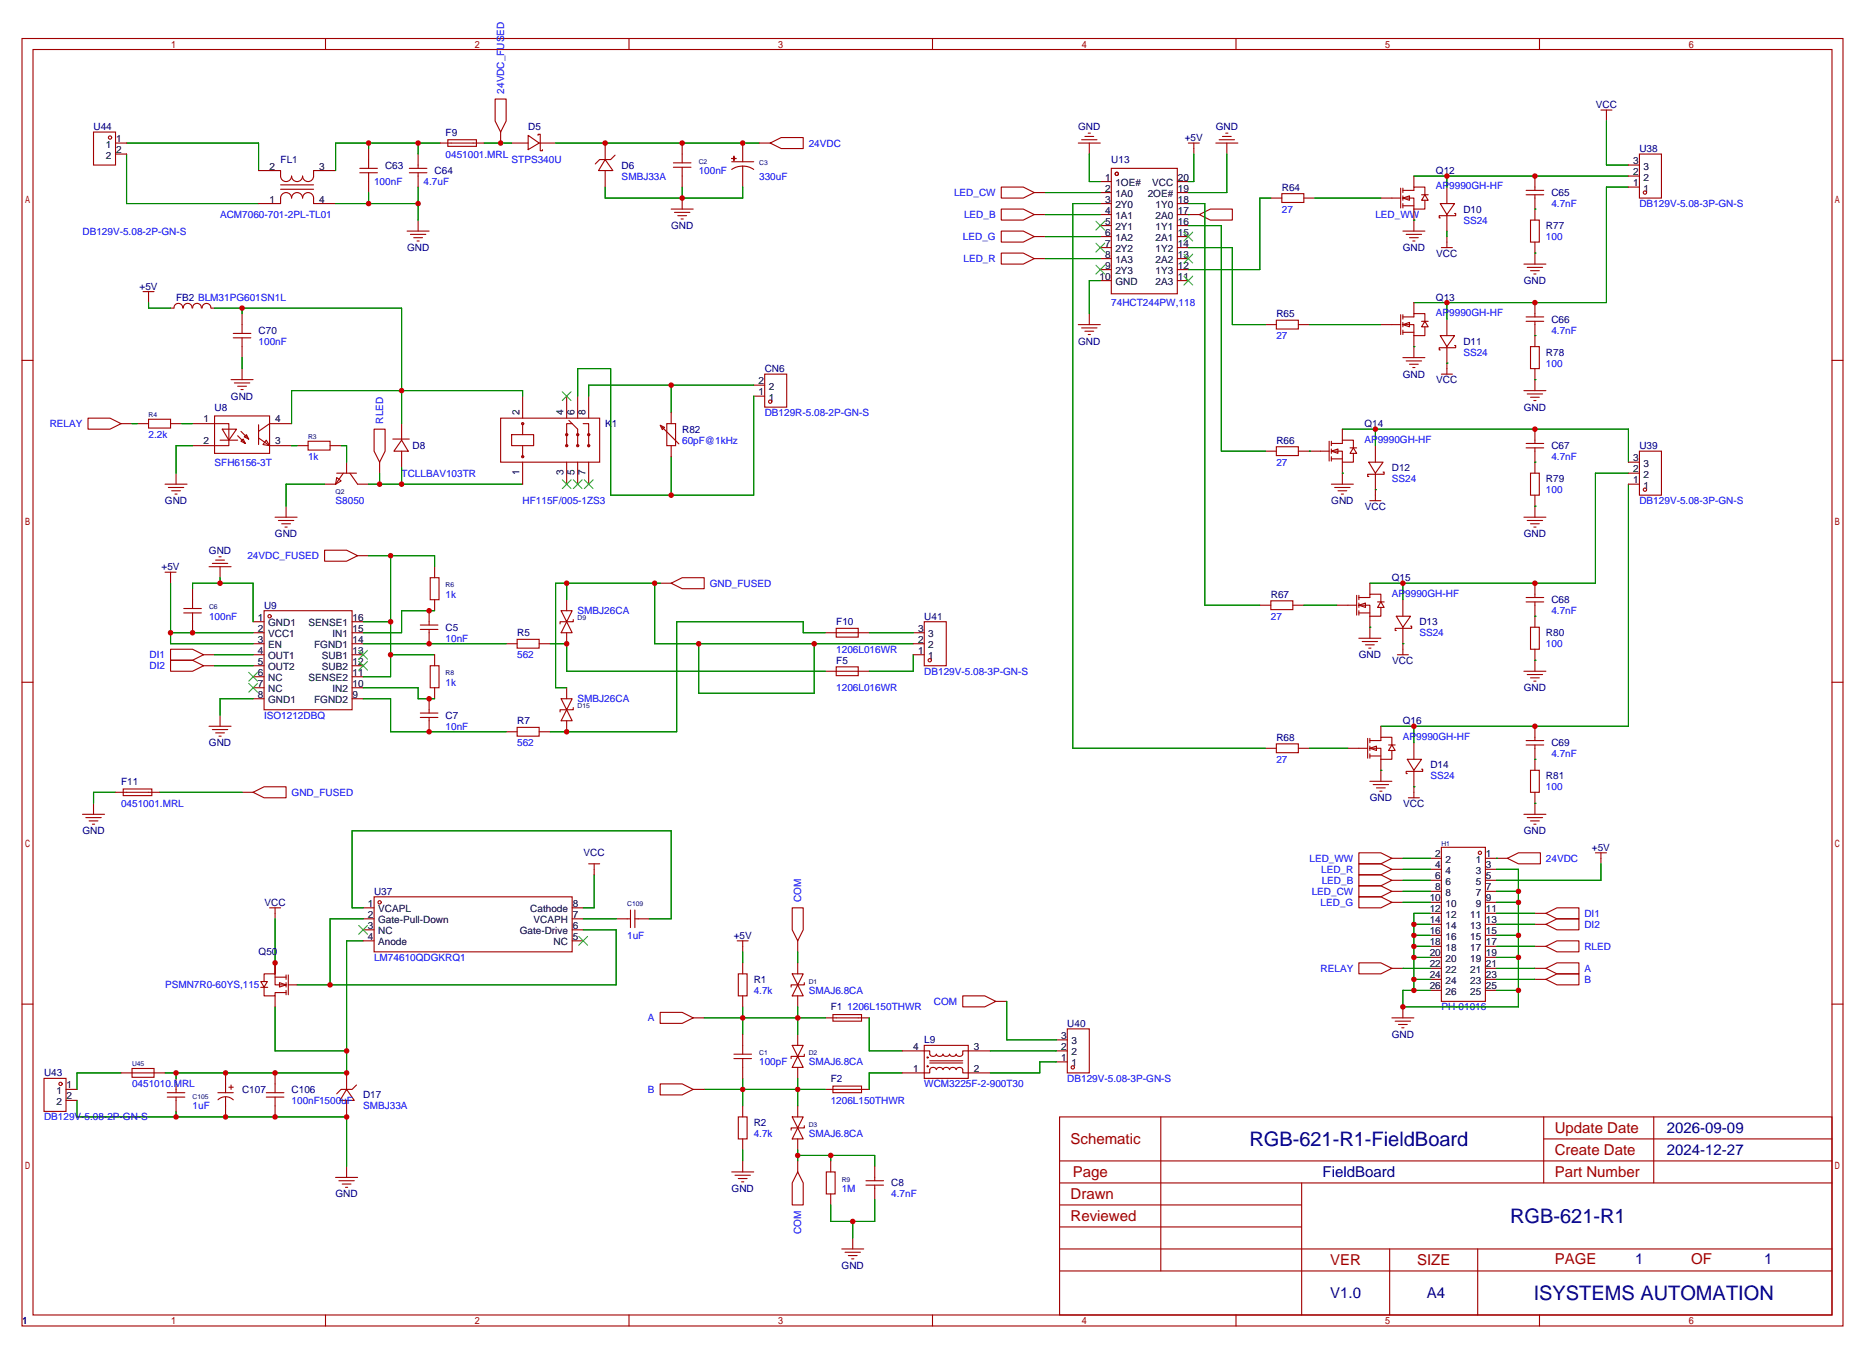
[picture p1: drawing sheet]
<svg xmlns="http://www.w3.org/2000/svg" width="431mm" height="311mm" viewBox="0 0 431 311" stroke-linecap="round" stroke-linejoin="round" font-family="sans-serif">
<g fill="none" stroke="#a10000" stroke-width=".25">
<path d="M5.1 8.9h420.3v297.2h-420.3zM7.6 11.4h415.3v292.1h-415.3zM75.1 8.9v2.5M145.2 8.9v2.5M215.3 8.9v2.5M285.3 8.9v2.5M355.4 8.9v2.5M21.6 30.5h5.1v7.6h-5.1zM26.7 33h2.5M26.7 35.6h2.5M59.7 39.4h5.1v1.2a1.27 1.27 0 0 0 1.2 1.3 1.27 1.27 0 0 0 1.3-1.3 1.27 1.27 0 0 0 1.3 1.3 1.27 1.27 0 0 0 1.2-1.3 1.27 1.27 0 0 0 1.3 1.3 1.27 1.27 0 0 0 1.3-1.3v-1.2h5.1M83.1 39.9h4"/>
<path d="M83.1 38.9h4M85.1 34.3v4.6M85.1 39.9v4.5M94.5 39.9h4.1M94.5 38.9h4.1M96.5 35.6v3.3M96.5 39.9v3.3M101.6 33h10.2M103.4 32.3h6.6v1.5h-6.6zM114.3 22.9h2.5v5l-1.2 2.6-1.3-2.6zM115.6 30.5v2.5M118.1 33h3.8"/>
<path d="M121.9 31.2l2.6 1.8-2.6 1.5zM124.2 31.2v-.2h.5v3.8h.5v-.3M124.5 33h3.8M139.7 36.8l1.8 2.6h-3.3zM139.7 33v3.8M139.7 39.4v3.8M142 35.8l-1 1h-2.6l-1 1M155.4 38.6h4.1M155.4 37.6h4.1M157.5 33v4.6M157.5 38.6v4.6M168.9 36.6h1z"/>
<path d="M168.9 37.3h5.1M169.4 36.1v1zM171.4 38.4l1.6 .2 1 .5M171.4 38.4l-1 .1-1.5 .6M171.4 33v4.3M171.4 38.4v4.8M175.3 33h2.5M177.8 33l2.5-1.2h5.1v2.5h-5.1zM248.9 33h5.1M249.7 32.3h3.5M250.4 31.5h2.1M251.2 30.7h.5"/>
<path d="M251.5 33v2.6M256.5 38.9h15.3v28.9h-15.3zM274.3 33h2.6M275.6 33v2.6M280.7 33h5.1M281.4 32.3h3.6M282.2 31.5h2M283 30.7h.5M283.2 33v2.6M369.6 25.4h2.5M370.8 25.4v2.5M375.9 38.1h2.6"/>
<path d="M378.5 35.6h5v10.1h-5zM59.7 47h5.1v-1.3a1.27 1.27 0 0 1 1.2-1.3 1.27 1.27 0 0 1 1.3 1.3 1.27 1.27 0 0 1 1.3-1.3 1.27 1.27 0 0 1 1.2 1.3 1.27 1.27 0 0 1 1.3-1.3 1.27 1.27 0 0 1 1.3 1.3v1.3h5.1M64.8 43.7h7.6M64.8 42.7h7.6M94 53.3h5.1M94.7 54.1h3.6M95.5 54.9h2M96.3 55.6h.5M96.5 50.8v2.5M154.9 48.3h5.1M155.7 49h3.6M156.5 49.8h2"/>
<path d="M157.2 50.5h.5M157.5 45.7v2.6M231.1 58.4h5.1l2.6 1.3-2.6 1.3h-5.1zM231.1 53.3h5.1l2.6 1.3-2.6 1.3h-5.1zM231.1 48.3h5.1l2.6 1.2-2.6 1.3h-5.1zM231.1 43.2h5.1l2.6 1.2-2.6 1.3h-5.1zM238.8 44.4h2.5M238.8 49.5h2.5M238.8 54.6h2.5M238.8 59.7h2.5M254 57.2h2.5M254 41.9h2.5"/>
<path d="M254 44.4h2.5M254 47h2.5M254 49.5h2.5M254 52.1h2.5M254 54.6h2.5M254 59.7h2.5M271.8 57.2h2.5M271.8 41.9h2.5M271.8 44.4h2.5M271.8 47h2.5M271.8 49.5h5.1M271.8 52.1h2.5"/>
<path d="M271.8 54.6h2.5M271.8 59.7h2.5M276.9 49.5l2.5-1.2h5.1v2.5h-5.1zM293.4 45.7h2.5M295.9 44.7h5.1v2h-5.1zM301 45.7h2.5M318.8 45.7h4.5M323.3 43.4v4.6M323.8 45.7l1.6-.5v1zM323.8 43.9h2.6v-.7h2.5v1.8M323.8 45.7h2.6v2.6M323.8 43.4v1"/>
<path d="M323.8 45.2v1M323.8 47v1M323.8 53.3h5.1M323.8 47.5h2.6M324.6 54.1h3.6M325.4 54.9h2M326.1 55.6h.5M326.4 40.6v2.6M326.4 48.3v5M328.2 45h1.5M328.9 45l.8 1.2h-1.5zM328.9 46.2v2.1h-2.5"/>
<path d="M332.5 47h3.3l-1.8 2.5zM332.7 57.2h2.6M334 43.2v3.8M334 49.5v3.8M334 54.6v2.6M335.8 49.3h.2v.5h-3.8v.5h.3M352.3 43.9h4.1M352.3 45h4.1M353.3 50.8h2v5.1h-2zM354.3 40.6v3.3M354.3 45v5.8M354.3 55.9v5.1"/>
<path d="M375.9 43.2h2.6M375.9 40.6h2.6M33 67.3h2.6M34.3 67.3v2.5M39.4 71.1h.7M40.2 71.1a1.01 1.01 0 0 1 1-1.1 1.01 1.01 0 0 1 1 1.1M42.3 71.1a1.01 1.01 0 0 1 1-1.1 1.01 1.01 0 0 1 1 1.1M44.5 71.1a1.01 1.01 0 0 1 1-1.1 1.01 1.01 0 0 1 1 1.1M46.7 71.1a1.01 1.01 0 0 1 1-1.1 1.01 1.01 0 0 1 1 1.1M48.8 71.1h.7M53.8 78h4.1M53.8 77h4.1"/>
<path d="M55.9 72.4v4.6M55.9 78v4.6M248.9 74.9h5.1M249.7 75.7h3.5M250.4 76.5h2.1M251.2 77.2h.5M251.5 72.4v2.5M254 62.2h2.5M254 64.8h2.5M271.8 62.2h2.5M271.8 64.8h2.5M292.1 74.9h2.5"/>
<path d="M294.6 73.9h5.1v2h-5.1zM299.7 74.9h2.6M318.8 74.9h4.5M323.3 72.6v4.6M323.8 74.9l1.6-.5v1zM323.8 73.2h2.6v-.8h2.5v1.8M323.8 74.9h2.6v2.6M323.8 72.6v1.1M323.8 74.4v1M323.8 76.2v1M323.8 76.7h2.6M326.4 69.8v2.6"/>
<path d="M326.4 77.5v5.1M328.2 74.2h1.5M328.9 74.2l.8 1.2h-1.5zM328.9 75.4v2.1h-2.5M332.5 77.5h3.3l-1.8 2.5zM334 73.7v3.8M335.8 79.8h.2v.5h-3.8v.5h.3M351.8 61h5.1M352.3 73.2h4.1M352.3 74.2h4.1M352.6 61.7h3.5M353.3 62.5h2"/>
<path d="M354.1 63.2h.5M354.3 69.8v3.4M354.3 74.2v5.8M5.1 83.2h2.5M20.3 96.5h5.1l2.5 1.3-2.5 1.3h-5.1zM27.9 97.8h2.6M31.7 97.8h2.6M34.3 96.8h5.1v2h-5.1zM39.4 97.8h2.5M44.4 97.8h8.4v5.1h-8.4M49.5 96h12.7v8.6h-12.7zM51.3 99.1h3.3l-1.8 2.5z"/>
<path d="M53.3 87.6h5.1M54.1 88.4h3.6M54.9 89.2h2M55.6 99.6l1.8 1.7M55.6 89.9h.5M55.9 85.1v2.5M59.7 98v4.6M67.3 97.8h-5.1l-2.5 1.8M86.4 99.1h2.5v5l-1.3 2.6-1.2-2.6zM92.7 97.8v3.8M115.6 96.5h22.8v10.2h-22.8zM120.6 91.4v5.1"/>
<path d="M120.6 97.8v2.5M130.8 91.4v5.1M131.3 97l2 2.1v3.8M132.1 97.8h-1.3v5.1M133.3 91.4v5.1M134.6 97.8h1.3v5.3M135.9 91.4v5.1M152.4 98.1l1 .6-.5 .5zM152.9 98.7l3.8 3.8M153.9 97.8h2.1v5.1h-2.1zM154.9 95.2v2.6M174 91.4h2.5"/>
<path d="M174 88.9h2.5M176.5 86.4h5.1v7.6h-5.1zM309.9 99.1v2.5M323.8 82.6h5.1M324.6 83.3h3.6M325.4 84.1h2M326.1 84.8h.5M332.7 86.4h2.6M334 80v6.4M351.8 90.2h5.1M352.6 90.9h3.5M353.3 80h2v5.1h-2z"/>
<path d="M353.3 91.7h2M354.1 92.5h.5M354.3 85.1v5.1M354.3 99.1v3.3M422.9 83.2h2.5M38.1 111.8h5.1M38.9 112.5h3.5M39.6 113.3h2.1M40.4 114h.5M40.6 109.2v2.6M50.8 101.6h4.1M54.9 100.6l1.7 1.8"/>
<path d="M55.6 101.9l.5-.6 .5 1.1zM56.4 100.8l.5-.5 .5 1zM59.7 101.1l2.5 1.8M61.5 101.6l.7 1.3-1.5-.3zM62.2 102.9h5.1M63.5 119.4h5.1M66 116.8v2.6M68.6 102.9h2.5M71.1 101.9h5.1v2h-5.1zM74.9 111.8h2.6M76.2 102.9h2.5M77.7 110.2l1 .8-1.2 .8z"/>
<path d="M77.7 109.2h4.6M79.2 109.2l-1.7 2.6M80 106.7v2.5M80.8 109.2l1.7 2.6h2.6M87.6 106.7v2.5M90.7 101.3h3.8M92.7 101.6l1.5 2.5h-3.3zM92.7 104.1v3.8M118.1 100.3h5.1v2.6h-5.1zM120.6 102.9v2.5M120.6 106.7v5.1M130.8 106.7v5.1"/>
<path d="M133.3 106.7v5.1M135.9 106.7v5.1M154.9 102.9v2.5M292.1 104.1h2.5M294.6 103.1h5.1v2.1h-5.1zM299.7 104.1h7.1M306.8 101.9v4.5M307.3 104.1l1.6-.5v1zM307.3 102.4h2.6v-.8h2.5v1.8M307.3 104.1h2.6v2.6M307.3 111.8h5.1M307.3 105.9h2.6"/>
<path d="M307.3 101.9v1M307.3 103.6v1M307.3 105.4v1M308.1 112.5h3.6M308.9 113.3h2M309.6 114h.5M309.9 106.7v5.1M311.7 103.4h1.5M312.4 103.4l.8 1.2h-1.5zM312.4 104.6v2.1h-2.5M316 106.7h3.3l-1.8 2.5zM316.2 115.6h2.6"/>
<path d="M317.5 102.9v3.8M317.5 109.2v6.4M319.3 109h.2v.5h-3.8v.5h.3M351.8 119.4h5.1M352.3 102.4h4.1M352.3 103.4h4.1M353.3 109.2h2v5.1h-2zM354.3 103.4v5.8M354.3 114.3v5.1M375.9 111.8h2.6M375.9 109.2h2.6M375.9 106.7h2.6"/>
<path d="M378.5 104.1h5v10.2h-5zM38.1 132.1h2.5M39.4 132.1v2.5M44.4 135.9v4.6M48.3 130.8h5M49 130h3.6M49.8 129.3h2M50.5 128.5h.6M50.8 130.8v2.5M64.3 120.1h3.5M65 120.9h2.1M65.8 121.7h.5"/>
<path d="M74.9 127h5.1l2.5 1.3-2.5 1.2h-5.1zM82.5 128.3h2.6M99.3 133.3h2v5.1h-2zM100.3 130.8v2.5M100.3 138.4v2.6M130.8 138.4v2.6M152.4 134.6h2.5M154.9 134.6l2.6-1.3h5.1v2.6h-5.1zM290.8 139.7h2.6M293.4 138.7h5v2h-5zM298.4 139.7h2.6M308.6 139.7h4.6"/>
<path d="M313.2 137.4v4.6M313.7 139.7l1.5-.5v1zM313.7 137.9h2.5v-.7h2.6v1.7M313.7 139.7h2.5v2.5M313.7 137.4v1M313.7 139.2v1M316.2 134.6v2.6M318 138.9h1.5M318.8 138.9l.7 1.3h-1.5zM323.8 138.4v3.8M352.3 137.9h4.1M352.3 138.9h4.1"/>
<path d="M352.6 120.1h3.5M353.3 120.9h2M354.1 121.7h.5M354.3 134.6v3.3M354.3 138.9v5.9M5.1 157.5h2.5M39.4 149.9h5l2.6 1.2-2.6 1.3h-5zM39.4 152.4h5l2.6 1.3-2.6 1.2h-5zM42.4 141.5h4.1M42.4 140.5h4.1M44.4 141.5v4.5M47 151.1h2.5"/>
<path d="M47 153.7h2.5M58.4 143.5h2.6M58.4 146h2.6M58.4 148.6h2.6M58.4 151.1h2.6M58.4 153.7h2.6M58.4 156.2h2.6M58.4 158.8h2.6M61 141h20.3v22.8h-20.3zM81.3 143.5h2.5M81.3 146h2.5M81.3 148.6h2.5"/>
<path d="M81.3 151.1h2.5M81.3 153.7h2.5M81.3 156.2h2.5M81.3 158.8h2.5M97 145.3h4.1M97 144.3h4.1M99.1 141v3.3M99.1 145.3v3.3M99.3 153.7h2v5.1h-2zM100.3 151.1v2.6M100.3 158.8v2.5M116.8 148.6h2.6"/>
<path d="M119.4 147.6h5.1v2h-5.1zM124.5 148.6h2.5M129.5 141h2.6l-1.3 2.5zM130.8 143.5l1.3 2.5h-2.6zM130.8 146v2.6M130.8 158.8v2.5M132.3 143v.5h-3v.5M190.5 146h10.2M190.5 154.9h10.2M193 153.9h5.1v2.1h-5.1zM193 145h5.1v2.1h-5.1zM210.8 146h2.6"/>
<path d="M210.8 148.6h2.6M210.8 151.1h2.6M213.4 143.5h5v10.2h-5zM313.7 141.5h2.5M313.7 147.3h5.1M313.7 141v1M314.5 148.1h3.5M315.2 148.8h2M316 149.6h.5M316.2 142.2v5.1M318.8 140.2v2h-2.6M322.3 142.2h3.3l-1.8 2.6z"/>
<path d="M322.6 151.1h2.5M323.8 144.8v6.3M325.6 144.5h.3v.5h-3.8v.5h.2M351.8 154.9h5.1M352.6 155.7h3.5M353.3 144.8h2v5.1h-2zM353.3 156.5h2M354.1 157.2h.5M354.3 149.9v5M422.9 157.5h2.5M48.3 167.6h5M49 168.4h3.6"/>
<path d="M49.8 169.2h2M50.5 169.9h.6M50.8 165.1v2.5M58.4 161.3h2.6M81.3 161.3h2.5M97 165.6h4.1M97 164.6h4.1M99.1 161.3v3.3M99.1 165.6v3.3M116.8 168.9h2.6M119.4 167.9h5.1v2h-5.1zM124.5 168.9h2.5"/>
<path d="M129.5 161.3h2.6l-1.3 2.5zM130.8 163.8l1.3 2.6h-2.6zM130.8 166.4v2.5M132.3 163.3v.5h-3v.5M292.1 172.7h2.5M294.6 171.7h5.1v2h-5.1zM299.7 172.7h2.6M311.1 172.7h4.6M315.7 170.4v4.6M316.2 172.7l1.6-.5v1zM316.2 170.9h2.6v-.7h2.5v1.8M316.2 172.7h2.6v2.6"/>
<path d="M316.2 170.4v1M316.2 172.2v1M316.2 174v1M316.2 174.5h2.6M318.8 167.6v2.6M318.8 175.3v5M320.5 172h1.6M321.3 172l.8 1.2h-1.6zM321.3 173.2v2.1h-2.5M324.9 175.3h3.3l-1.8 2.5zM326.4 171.4v3.9M326.4 177.8v6.3"/>
<path d="M328.2 177.5h.2v.6h-3.8v.5h.3M352.3 170.9h4.1M352.3 172h4.1M353.3 177.8h2v5.1h-2zM354.3 167.6v3.3M354.3 172v5.8M19 188h5.1M19.8 188.7h3.6M20.6 189.5h2M21.3 190.2h.5M21.6 185.4v2.6M26.7 182.9h10.1"/>
<path d="M28.4 182.1h6.7v1.5h-6.7zM55.9 182.9h2.5M58.4 182.9l2.6-1.3h5v2.5h-5zM135.9 199.4h2.5M137.2 199.4v2.5M313.7 199.4h5.1l2.5 1.3-2.5 1.2h-5.1zM313.7 196.8h5.1l2.5 1.3-2.5 1.3h-5.1zM316.2 180.3h5.1M317 181.1h3.5M317.8 181.9h2M318.5 182.6h.5M321.3 198.1h2.5"/>
<path d="M325.1 184.1h2.6M330.2 198.1h2.5M332.7 195.6h10.2v35.5h-10.2zM342.9 198.1h5.1M348 198.1l2.5-1.3h5.1v2.6h-5.1zM351.8 188h5.1M352.6 188.7h3.5M353.3 189.5h2M354.1 190.2h.5M354.3 182.9v5.1M368.3 196.8h2.5M369.6 196.8v2.6"/>
<path d="M62.2 209.5h2.6M63.5 209.5v2.6M83.8 217.2h2.6M83.8 209.5h2.6M83.8 212.1h2.6M83.8 214.6h2.6M86.4 207h45.7v12.7h-45.7zM132.1 217.2h2.5M132.1 209.5h2.5M132.1 212.1h2.5M132.1 214.6h2.5M142.2 212.1h3.3"/>
<path d="M145.5 210.1v4M146.6 212.1h3.3M146.6 210.1v4M170.2 217.2h2.5M171.4 217.2v2.5M182.9 209.5h2.5v5.1l-1.3 2.6-1.2-2.6zM184.1 217.2v2.5M313.7 207h5.1l2.5 1.3-2.5 1.2h-5.1zM313.7 201.9h5.1l2.5 1.3-2.5 1.3h-5.1zM313.7 204.5h5.1l2.5 1.2-2.5 1.3h-5.1zM321.3 200.7h2.5M321.3 208.3h2.5"/>
<path d="M321.3 203.2h2.5M321.3 205.7h2.5M330.2 218.4h2.5M330.2 210.8h2.5M330.2 213.4h2.5M330.2 200.7h2.5M330.2 208.3h2.5M330.2 203.2h2.5M330.2 205.7h2.5M330.2 215.9h2.5M342.9 218.4h2.5M342.9 210.8h2.5"/>
<path d="M342.9 213.4h2.5M342.9 200.7h2.5M342.9 208.3h2.5M342.9 203.2h2.5M342.9 205.7h2.5M342.9 215.9h2.5M354.3 218.4h2.6M354.3 210.8h2.6M354.3 213.4h2.6M356.9 218.4l2.5-1.2h5.1v2.5h-5.1zM356.9 210.8l2.5-1.3h5.1v2.6h-5.1zM356.9 213.4l2.5-1.3h5.1v2.5h-5.1z"/>
<path d="M5.1 231.8h2.5M60.2 227.9h1.6M60.2 226.6h1.5l-.7 1.2zM61 227.8v2.1h2.5v-.8h2.5M61 226.6v-1.8h2.5v2.5h2.5M63.5 222.2v2.6M63.5 229.9v2.5M63.5 225.6h2.5M64.5 226.8l1.5 .5-1.5 .5zM66 225v1.1M66 226.8v1M66 228.6v1"/>
<path d="M66.5 225v4.6M66.5 227.3h2.1M152.4 233.7h5.1l2.5 1.2-2.5 1.3h-5.1zM160 234.9h2.6M170.4 224.8h2.1v5.1h-2.1zM171.4 222.2v2.6M171.4 229.9v2.5M171.4 238.8v4.5M182.9 224.8h2.5l-1.3 2.5zM184.1 227.3l1.3 2.6h-2.5zM184.1 222.2v2.6M184.1 229.9v2.5"/>
<path d="M184.1 238.8v2.5M185.7 226.8v.5h-3.1v.5M190.5 234.9h10.2M192.3 234.2h6.6v1.5h-6.6zM222.2 229.9h5.1l2.6 1.2-2.6 1.3h-5.1zM229.9 231.1h2.5M246.4 237.5h5.1v10.1h-5.1zM313.7 222.2h5.1l2.5 1.3-2.5 1.3h-5.1zM321.3 234.9h5.1M321.3 223.5h2.5M322.1 235.7h3.5M322.8 236.5h2.1"/>
<path d="M323.6 237.2h.5M323.8 232.4v2.5M330.2 223.5h2.5M330.2 226.1h2.5M330.2 228.6h2.5M330.2 221h2.5M342.9 223.5h2.5M342.9 226.1h2.5M342.9 228.6h2.5M342.9 221h2.5M354.3 223.5h2.6M354.3 226.1h2.6"/>
<path d="M356.9 223.5l2.5-1.3h5.1v2.6h-5.1zM356.9 226.1l2.5-1.3h5.1v2.5h-5.1zM422.9 231.8h2.5M10.2 248.9h5v7.6h-5zM15.2 251.5h2.6M15.2 254h2.6M27.9 247.6h10.2M30.5 246.6h5.1v2.1h-5.1zM38.6 253.2h4.1M38.6 252.2h4.1M40.6 248.9v3.3M40.6 253.2v3.3"/>
<path d="M50.3 252.2h3.5M50.3 253.9a2.54 2.54 0 0 1 3.6 0M52.1 247.6v4.6M52.1 253.2v4.6M52.8 251h1M53.3 250.4v1.1M61.5 253.2h4M61.5 252.2h4M63.5 247.6v4.6M63.5 253.2v4.6M80 251.5l1.8 2.5h-3.3zM80 247.6v3.9"/>
<path d="M80 254v3.8M82.3 250.4l-1 1.1h-2.6l-1 1M152.4 250.2h5.1l2.5 1.3-2.5 1.2h-5.1zM160 251.5h2.6M169.4 244.3h4.1M169.4 243.3h4.1M170.4 257.8h2.1v5.1h-2.1zM171.4 244.3v4.6M171.4 255.3v2.5M182.9 241.3h2.5l-1.3 2.5zM182.9 257.8h2.5l-1.3 2.5zM184.1 243.8l1.3 2.6h-2.5z"/>
<path d="M184.1 246.4v2.5M184.1 255.3v2.5M185.7 243.3v.5h-3.1v.5M185.7 259.8v.5h-3.1v.6M190.5 251.5h10.2M192.3 250.7h6.6v1.5h-6.6zM208.3 242.6h6.3v.7a.82 .82 0 0 0 .8 .5 .82 .82 0 0 0 .8-.5 .82 .82 0 0 0 .7 .5 .82 .82 0 0 0 .8-.5 .82 .82 0 0 0 .7 .5 .82 .82 0 0 0 .8-.5 .82 .82 0 0 0 .8 .5 .82 .82 0 0 0 .7-.5 .82 .82 0 0 0 .8 .5 .82 .82 0 0 0 .7-.5v-.7h6.4M208.3 247.6h6.3v-.7a.82 .82 0 0 1 .8-.5 .82 .82 0 0 1 .8 .5 .82 .82 0 0 1 .7-.5 .82 .82 0 0 1 .8 .5 .82 .82 0 0 1 .7-.5 .82 .82 0 0 1 .8 .5 .82 .82 0 0 1 .8-.5 .82 .82 0 0 1 .7 .5 .82 .82 0 0 1 .8-.5 .82 .82 0 0 1 .7 .5v.7h6.4M213.4 241.3h10.1v7.6h-10.1zM214.6 244.9h7.6M214.6 245.4h7.6M243.8 245.1h2.6"/>
<path d="M243.8 242.6h2.6M243.8 240h2.6M244.6 257.8h178.3v45.7h-178.3zM268 257.8v35.6M356.4 257.8v15.2M381.8 257.8v15.2M77.5 271.8h5M78.2 272.5h3.6M79 273.3h2M79.8 274.1h.5M80 269.2v2.6M168.9 270.5h5.1"/>
<path d="M169.7 271.3h3.5M170.4 272h2.1M171.2 272.8h.5M171.4 262.9v2.5M171.4 268v2.5M184.1 260.3l1.3 2.6h-2.5zM184.1 270.5l1.3 2.5v5.1h-2.5v-5.1zM184.1 262.9v2.5M184.1 268v2.5M190.8 270.5h2v5.1h-2zM191.8 268v2.5M191.8 275.6v2.5"/>
<path d="M199.9 272.5h4.1M199.9 273.6h4.1M201.9 269.2v3.3M201.9 273.6v3.3M244.6 278.1h55.9M244.6 273h178.3M244.6 268h178.3M300.5 273v30.5M356.4 262.9h66.5M194.3 288.3h5.1M195.1 289.1h3.5M195.8 289.8h2.1"/>
<path d="M196.6 290.6h.5M196.8 285.8v2.5M244.6 293.4h178.3M244.6 288.3h178.3M244.6 283.2h55.9M320.8 288.3v15.2M341.1 288.3v15.2M75.1 303.5v2.6M145.2 303.5v2.6M215.3 303.5v2.6M285.3 303.5v2.6M355.4 303.5v2.6"/>
<circle cx="25.4" cy="31.8" r=".38"/>
<circle cx="257.8" cy="40.1" r=".38"/>
<circle cx="379.7" cy="44.5" r=".38"/>
<circle cx="120.6" cy="97.8" r=".25"/>
<circle cx="177.8" cy="92.7" r=".38"/>
<circle cx="120.6" cy="105.4" r=".25"/>
<circle cx="130.8" cy="100.3" r=".25"/>
<circle cx="130.8" cy="102.9" r=".25"/>
<circle cx="133.3" cy="100.3" r=".25"/>
<circle cx="133.3" cy="102.9" r=".25"/>
<circle cx="135.9" cy="100.3" r=".25"/>
<circle cx="135.9" cy="102.9" r=".25"/>
<circle cx="379.7" cy="113" r=".38"/>
<circle cx="62.2" cy="142.2" r=".38"/>
<circle cx="214.6" cy="152.4" r=".38"/>
<circle cx="341.6" cy="196.9" r=".38"/>
<circle cx="87.6" cy="208.3" r=".38"/>
<circle cx="14" cy="250.2" r=".38"/>
<circle cx="214.1" cy="244.1" r=".13"/>
<circle cx="214.1" cy="246.1" r=".13"/>
<circle cx="247.6" cy="246.4" r=".38"/>
</g>
<g fill="none" stroke="#008700" stroke-width=".25">
<path d="M29.2 33h30.5v6.4M29.2 35.6v11.4h30.5M85.1 33v1.3M96.5 33v2.6M101.6 33h-24.1v6.4M111.8 33h6.3M128.3 33h47M251.5 35.6v6.3h2.5M275.6 35.6v6.3h-1.3M283.2 35.6v8.8h-8.9M370.8 27.9v10.2h5.1M77.5 47h19"/>
<path d="M85.1 44.4v2.6M96.5 43.2v7.6M139.7 43.2v2.5h31.7v-2.5M157.5 43.2v2.5M241.3 44.4h12.7M241.3 49.5h12.7M241.3 54.6h12.7M241.3 59.7h12.7M254 47h-6.4v125.7h44.5M274.3 49.5h.1M274.3 47h3.8v92.7h12.7M274.3 57.2h10.2v17.7h7.6"/>
<path d="M274.3 52.1h7.6v52h10.2M293.4 45.7h-2.6v16.5h-16.5M303.5 45.7h15.3M326.4 50.8h.1M326.4 40.6h49.5M334 40.6v2.6M334 53.3v1.3M354.3 48.3h.1M354.3 58.4h.1M375.9 43.2h-5.1v26.6h-44.4M34.3 69.8v1.3h5.1M49.5 71.1h43.2v26.7"/>
<path d="M55.9 71.1v1.3M254 64.8h-2.5v7.6M302.3 74.9h16.5M334 69.8v3.9M354.3 77.5h.1M30.5 97.8h1.2M41.9 97.8h2.5M55.9 82.6v2.5M120.6 91.4v-1.2h-53.3v7.6M133.3 91.4v-6.3h7.7v29.2h33v-22.9M154.9 88.9v6.3M174 88.9h-38.1v2.5"/>
<path d="M309.9 99.1h66v7.6M317.5 99.1v3.8M326.4 80h.1M334 83.8h.1M354.3 87.6h.1M44.4 102.9h-3.8v6.3M67.3 102.9h1.3M74.9 111.8h-8.9v5M78.7 102.9h1.3v3.8M85.1 111.8h35.5M87.6 109.2v2.6M92.7 107.9v3.9"/>
<path d="M154.9 105.4v8.9M302.3 104.1h.1M309.9 109.2h.1M317.5 113h.1M354.3 106.7h.1M354.3 116.8h.1M375.9 109.2h-7.6v25.4h-52.1M375.9 111.8v55.8h-57.1M39.4 134.6v14h19M44.4 135.9v-1.3h14v8.9M50.8 133.3v1.3M85.1 128.3h15.2v2.5"/>
<path d="M90.2 128.3v27.9h-6.4M130.8 134.6v3.8M151.1 134.6v14h59.7M152.4 134.6h-24.1v24.2h2.5M301 139.7h7.6M323.8 134.6v3.8M39.4 146h19M49.5 151.1h8.9M49.5 153.7h8.9M83.8 148.6h33M83.8 143.5h6.4M83.8 158.8h12.7v2.5h3.8"/>
<path d="M90.2 151.1h10.1M100.3 141h-7.6v5h-8.9M127 148.6h3.8v6.3h59.7M161.3 148.6v11.4h26.7v-11.4M190.5 146h-5.1v-2.5h-29.2v25.4h-29.2M200.7 146h10.1M210.8 151.1v3.8h-10.1M316.2 144.8h.1M323.8 148.6h.1M354.3 142.2h.1M354.3 152.4h.1M58.4 161.3h-7.6v3.8"/>
<path d="M83.8 161.3h6.4v7.6h26.6M302.3 172.7h8.8M318.8 177.8h.1M326.4 167.6v3.8M354.3 175.3h.1M26.7 182.9h-5.1v2.5M36.8 182.9h19.1M323.8 198.1h6.4M326.4 181.6h.1M345.4 198.1h.1M354.3 185.4h.1M369.6 199.4v3.8h-24.2"/>
<path d="M63.5 212.1v10.1M83.8 217.2h-3.8v30.4h-41.9M83.8 209.5h-2.5v-17.7h73.6v20.3h-5M83.8 212.1h-7.6v15.2M134.6 212.1h7.6M134.6 214.6h7.6v12.7h-73.6M137.2 201.9v7.6h-2.6M171.4 219.7v2.5M184.1 219.7v2.5M323.8 200.7h6.4M323.8 203.2h6.4M323.8 205.7h6.4"/>
<path d="M323.8 208.3h6.4M326.4 218.4h3.8M326.4 215.9h3.8M326.4 213.4h3.8M330.2 210.8h-3.8v17.8M345.4 200.7h5.1v31.7h-26.7v-3.8h6.4M345.4 205.7h5.1M345.4 208.3h5.1M345.4 218.4h8.9M345.4 215.9h5.1M345.4 213.4h8.9M345.4 210.8h8.9"/>
<path d="M63.5 232.4v10.2h16.5M162.6 234.9h27.9M171.4 232.4v6.4M184.1 232.4v6.4M200.7 234.9v7.7h7.6M232.4 231.1v8.9h11.4M323.8 223.5h6.4M326.4 226.1h3.8M326.4 221h3.8M345.4 223.5h8.9M345.4 226.1h8.9M345.4 228.6h5.1"/>
<path d="M345.4 221h5.1M17.8 254v3.8h62.2v11.4M27.9 247.6h-10.1v3.9M40.6 247.6v1.3M40.6 256.5v1.3M162.6 251.5h27.9M171.4 248.9v6.4M184.1 248.9v6.4M208.3 247.6h-7.6v3.9M228.6 242.6h15.2M243.8 245.1h-3.8v2.5h-11.4M171.4 265.4v2.6"/>
<path d="M184.1 265.4v2.6M184.1 266.7h17.8v2.5M191.8 266.7v1.3M201.9 276.9v5h-10.1v-3.8M196.8 281.9v3.9"/>
</g>
<g fill="none" stroke="#3c3" stroke-width=".25">
<path d="M253 51.1l2 2M253 56.1l2 2.1M255 51.1l-2 2M255 56.1l-2 2.1M273.3 58.7l2 2M273.3 53.6l2 2M275.3 58.7l-2 2M275.3 53.6l-2 2M253 61.2l2 2M255 61.2l-2 2M273.3 63.8l2 2M275.3 63.8l-2 2"/>
<path d="M129.8 90.4l2 2.1M131.8 90.4l-2 2.1M129.8 110.7l2 2.1M131.8 110.7l-2 2.1M132.3 110.7l2.1 2.1M134.4 110.7l-2.1 2.1M134.9 110.7l2 2.1M136.9 110.7l-2 2.1M57.4 155.2l2 2M57.4 157.7l2 2.1M59.4 155.2l-2 2M59.4 157.7l-2 2.1"/>
<path d="M82.8 152.7l2 2M82.8 150.1l2 2M84.8 152.7l-2 2M84.8 150.1l-2 2M82.8 213.6l2 2M84.8 213.6l-2 2M133.6 216.2l2 2M135.6 216.2l-2 2"/>
</g>
<g fill="#c00">
<circle cx="115.6" cy="33" r=".63"/>
<circle cx="139.7" cy="33" r=".63"/>
<circle cx="157.5" cy="33" r=".63"/>
<circle cx="171.5" cy="33" r=".63"/>
<circle cx="157.5" cy="45.7" r=".63"/>
<circle cx="184.2" cy="234.9" r=".63"/>
<circle cx="171.5" cy="234.9" r=".63"/>
<circle cx="184.2" cy="251.5" r=".63"/>
<circle cx="171.5" cy="251.5" r=".63"/>
<circle cx="184.2" cy="266.7" r=".63"/>
<circle cx="191.8" cy="266.7" r=".63"/>
<circle cx="99.1" cy="141" r=".63"/>
<circle cx="99.1" cy="148.6" r=".63"/>
<circle cx="90.2" cy="128.3" r=".63"/>
<circle cx="90.2" cy="143.5" r=".63"/>
<circle cx="90.2" cy="151.1" r=".63"/>
<circle cx="39.4" cy="146" r=".63"/>
<circle cx="44.5" cy="146" r=".63"/>
<circle cx="50.8" cy="134.6" r=".63"/>
<circle cx="334" cy="40.6" r=".63"/>
<circle cx="354.3" cy="40.6" r=".63"/>
<circle cx="354.3" cy="167.6" r=".63"/>
<circle cx="326.4" cy="167.6" r=".63"/>
<circle cx="354.3" cy="134.6" r=".63"/>
<circle cx="323.9" cy="134.6" r=".63"/>
<circle cx="354.3" cy="99.1" r=".63"/>
<circle cx="317.5" cy="99.1" r=".63"/>
<circle cx="354.3" cy="69.8" r=".63"/>
<circle cx="334" cy="69.8" r=".63"/>
<circle cx="99.1" cy="168.9" r=".63"/>
<circle cx="99.1" cy="161.3" r=".63"/>
<circle cx="80" cy="257.8" r=".63"/>
<circle cx="63.5" cy="257.8" r=".63"/>
<circle cx="52.1" cy="257.8" r=".63"/>
<circle cx="40.6" cy="257.8" r=".63"/>
<circle cx="63.5" cy="222.2" r=".63"/>
<circle cx="326.4" cy="228.6" r=".63"/>
<circle cx="323.9" cy="232.4" r=".63"/>
<circle cx="350.5" cy="228.6" r=".63"/>
<circle cx="350.5" cy="221" r=".63"/>
<circle cx="350.5" cy="215.9" r=".63"/>
<circle cx="350.5" cy="208.3" r=".63"/>
<circle cx="350.5" cy="205.7" r=".63"/>
<circle cx="326.4" cy="226.1" r=".63"/>
<circle cx="326.4" cy="221" r=".63"/>
<circle cx="326.4" cy="218.4" r=".63"/>
<circle cx="326.4" cy="215.9" r=".63"/>
<circle cx="326.4" cy="213.4" r=".63"/>
<circle cx="196.9" cy="281.9" r=".63"/>
<circle cx="85.1" cy="47" r=".63"/>
<circle cx="96.5" cy="47" r=".63"/>
<circle cx="96.5" cy="33" r=".63"/>
<circle cx="85.1" cy="33" r=".63"/>
<circle cx="130.8" cy="148.6" r=".63"/>
<circle cx="151.1" cy="134.6" r=".63"/>
<circle cx="130.8" cy="134.6" r=".63"/>
<circle cx="161.3" cy="148.6" r=".63"/>
<circle cx="188" cy="148.6" r=".63"/>
<circle cx="130.8" cy="168.9" r=".63"/>
<circle cx="92.7" cy="111.8" r=".63"/>
<circle cx="87.6" cy="111.8" r=".63"/>
<circle cx="154.9" cy="114.3" r=".63"/>
<circle cx="154.9" cy="88.9" r=".63"/>
<circle cx="55.9" cy="71.1" r=".63"/>
<circle cx="92.7" cy="90.2" r=".63"/>
<circle cx="52.1" cy="247.6" r=".63"/>
<circle cx="40.6" cy="247.6" r=".63"/>
<circle cx="63.5" cy="247.6" r=".63"/>
<circle cx="80" cy="247.6" r=".63"/>
<circle cx="80" cy="242.6" r=".63"/>
<circle cx="76.2" cy="227.3" r=".63"/>
</g>
<g font-size="4.6" fill="#000080">
<text x="288.4" y="264.5">RGB-621-R1-FieldBoard</text>
<text x="348.6" y="282.3">RGB-621-R1</text>
<text x="354" y="300.1">ISYSTEMS AUTOMATION</text>
</g>
<g font-size="3.5" fill="#a00000">
<text x="358.9" y="261.6">Update Date</text>
<text x="247.1" y="264.1">Schematic</text>
<text x="358.9" y="266.6">Create Date</text>
<text x="247.6" y="271.7">Page</text>
<text x="358.9" y="271.7">Part Number</text>
<text x="247.1" y="281.9">Reviewed</text>
<text x="247.1" y="276.8">Drawn</text>
<text x="307.1" y="292">VER</text>
<text x="327.1" y="292">SIZE</text>
<text x="358.9" y="291.8">PAGE</text>
<text x="390.4" y="291.8">OF</text>
</g>
<g font-size="3.5" fill="#000080">
<text x="384.8" y="261.6">2026-09-09</text>
<text x="384.8" y="266.6">2024-12-27</text>
<text x="305.3" y="271.7">FieldBoard</text>
<text x="377.5" y="291.8">1</text>
<text x="407.2" y="291.8">1</text>
<text x="307.1" y="299.7">V1.0</text>
<text x="329.4" y="299.7">A4</text>
</g>
<g font-size="2.3" fill="#00f">
<text x="116.4" y="21.6" transform="rotate(-90 116.4 21.6)">24VDC_FUSED</text>
<text x="186.7" y="33.8">24VDC</text>
<text x="102.9" y="36.4">0451001.MRL</text>
<text x="118.1" y="37.6">STPS340U</text>
<text x="143.5" y="41.4">SMBJ33A</text>
<text x="161.3" y="40.2">100nF</text>
<text x="175.3" y="41.4">330uF</text>
<text x="86.4" y="42.7">100nF</text>
<text x="97.8" y="42.7">4.7uF</text>
<text x="220.2" y="45.3">LED_CW</text>
<text x="331.5" y="43.7">AP9990GH-HF</text>
<text x="358.1" y="47.8">4.7nF</text>
<text x="378.5" y="47.8">DB129V-5.08-3P-GN-S</text>
<text x="50.8" y="50.3">ACM7060-701-2PL-TL01</text>
<text x="222.6" y="50.3">LED_B</text>
<text x="295.9" y="49.1">27</text>
<text x="317.5" y="50.3">LED_WW</text>
<text x="337.8" y="51.6">SS24</text>
<text x="19" y="54.1">DB129V-5.08-2P-GN-S</text>
<text x="222.3" y="55.4">LED_G</text>
<text x="356.9" y="55.4">100</text>
<text x="222.4" y="60.5">LED_R</text>
<text x="256.5" y="70.7">74HCT244PW,118</text>
<text x="331.5" y="72.9">AP9990GH-HF</text>
<text x="358.1" y="77">4.7nF</text>
<text x="59.7" y="79.5">100nF</text>
<text x="294.6" y="78.3">27</text>
<text x="337.8" y="82.1">SS24</text>
<text x="356.9" y="84.6">100</text>
<text x="11.5" y="98.6">RELAY</text>
<text x="34.3" y="101.1">2.2k</text>
<text x="88.4" y="97.8" transform="rotate(-90 88.4 97.8)">RLED</text>
<text x="176.5" y="96.1">DB129R-5.08-2P-GN-S</text>
<text x="49.5" y="107.5">SFH6156-3T</text>
<text x="71.1" y="106.2">1k</text>
<text x="157.5" y="102.4">60pF@1kHz</text>
<text x="294.6" y="107.5">27</text>
<text x="315" y="102.2">AP9990GH-HF</text>
<text x="358.1" y="106.2">4.7nF</text>
<text x="92.7" y="110">TCLLBAV103TR</text>
<text x="321.3" y="111.3">SS24</text>
<text x="356.9" y="113.8">100</text>
<text x="77.5" y="116.4">S8050</text>
<text x="120.6" y="116.4">HF115F/005-1ZS3</text>
<text x="378.5" y="116.4">DB129V-5.08-3P-GN-S</text>
<text x="57.1" y="129.1">24VDC_FUSED</text>
<text x="102.9" y="138">1k</text>
<text x="163.8" y="135.4">GND_FUSED</text>
<text x="321.3" y="137.7">AP9990GH-HF</text>
<text x="48.3" y="143">100nF</text>
<text x="133.3" y="141.8">SMBJ26CA</text>
<text x="293.4" y="143">27</text>
<text x="358.1" y="141.8">4.7nF</text>
<text x="102.9" y="148.1">10nF</text>
<text x="327.7" y="146.9">SS24</text>
<text x="356.9" y="149.4">100</text>
<text x="34.5" y="151.9">DI1</text>
<text x="34.5" y="154.5">DI2</text>
<text x="119.4" y="151.9">562</text>
<text x="193" y="150.7">1206L016WR</text>
<text x="213.4" y="155.7">DB129V-5.08-3P-GN-S</text>
<text x="102.9" y="158.3">1k</text>
<text x="193" y="159.6">1206L016WR</text>
<text x="61" y="165.9">ISO1212DBQ</text>
<text x="133.3" y="162.1">SMBJ26CA</text>
<text x="102.9" y="168.4">10nF</text>
<text x="119.4" y="172.3">562</text>
<text x="323.8" y="170.7">AP9990GH-HF</text>
<text x="294.6" y="176.1">27</text>
<text x="330.2" y="179.9">SS24</text>
<text x="358.1" y="174.8">4.7nF</text>
<text x="67.3" y="183.7">GND_FUSED</text>
<text x="356.9" y="182.4">100</text>
<text x="27.9" y="186.2">0451001.MRL</text>
<text x="302.3" y="198.9">LED_WW</text>
<text x="305" y="201.5">LED_R</text>
<text x="356.9" y="198.9">24VDC</text>
<text x="185" y="208.3" transform="rotate(-90 185 208.3)">COM</text>
<text x="302.8" y="206.5">LED_CW</text>
<text x="304.8" y="209.1">LED_G</text>
<text x="305.1" y="204">LED_B</text>
<text x="365.8" y="211.6">DI1</text>
<text x="365.8" y="214.2">DI2</text>
<text x="86.4" y="221.8">LM74610QDGKRQ1</text>
<text x="144.8" y="216.7">1uF</text>
<text x="365.8" y="219.2">RLED</text>
<text x="304.8" y="224.3">RELAY</text>
<text x="365.8" y="224.3">A</text>
<text x="365.8" y="226.9">B</text>
<text x="38.1" y="228.1">PSMN7R0-60YS,115</text>
<text x="174" y="229.4">4.7k</text>
<text x="186.7" y="229.4">SMAJ6.8CA</text>
<text x="195.6" y="233.2">1206L150THWR</text>
<text x="215.6" y="231.9">COM</text>
<text x="332.7" y="233.2">PH-01016</text>
<text x="149.6" y="235.8">A</text>
<text x="175.3" y="245.9">100pF</text>
<text x="186.7" y="245.9">SMAJ6.8CA</text>
<text x="30.5" y="251">0451010.MRL</text>
<text x="213.4" y="251">WCM3225F-2-900T30</text>
<text x="246.4" y="249.7">DB129V-5.08-3P-GN-S</text>
<text x="44.4" y="256.1">1uF</text>
<text x="67.3" y="254.8">100nF1500uF</text>
<text x="83.8" y="256.1">SMBJ33A</text>
<text x="149.6" y="252.3">B</text>
<text x="191.8" y="254.8">1206L150THWR</text>
<text x="10.2" y="258.6">DB129V-5.08-2P-GN-S</text>
<text x="174" y="262.4">4.7k</text>
<text x="186.7" y="262.4">SMAJ6.8CA</text>
<text x="194.3" y="275.1">1M</text>
<text x="205.7" y="276.4">4.7nF</text>
<text x="185" y="284.8" transform="rotate(-90 185 284.8)">COM</text>
</g>
<g font-size="2.3" fill="#000080">
<text x="368.4" y="24.9">VCC</text>
<text x="21.6" y="30">U44</text>
<text x="102.9" y="31.3">F9</text>
<text x="121.9" y="30">D5</text>
<text x="248.9" y="30">GND</text>
<text x="273.5" y="32.6">+5V</text>
<text x="280.6" y="30">GND</text>
<text x="378.5" y="35.1">U38</text>
<text x="64.8" y="37.6">FL1</text>
<text x="88.9" y="38.9">C63</text>
<text x="100.3" y="40.2">C64</text>
<text x="143.5" y="38.9">D6</text>
<text x="256.5" y="37.6">U13</text>
<text x="331.5" y="40.2">Q12</text>
<text x="295.9" y="44">R64</text>
<text x="358.1" y="45.3">C65</text>
<text x="154.9" y="52.9">GND</text>
<text x="337.8" y="49.1">D10</text>
<text x="356.9" y="52.9">R77</text>
<text x="94" y="58">GND</text>
<text x="323.8" y="58">GND</text>
<text x="331.6" y="59.2">VCC</text>
<text x="351.8" y="65.6">GND</text>
<text x="32.2" y="66.8">+5V</text>
<text x="40.6" y="69.4">FB2 BLM31PG601SN1L</text>
<text x="331.5" y="69.4">Q13</text>
<text x="59.7" y="77">C70</text>
<text x="294.6" y="73.2">R65</text>
<text x="358.1" y="74.5">C66</text>
<text x="248.9" y="79.5">GND</text>
<text x="337.8" y="79.5">D11</text>
<text x="356.9" y="82.1">R78</text>
<text x="176.5" y="85.9">CN6</text>
<text x="323.8" y="87.2">GND</text>
<text x="331.6" y="88.4">VCC</text>
<text x="49.5" y="94.8">U8</text>
<text x="53.3" y="92.2">GND</text>
<text x="351.8" y="94.8">GND</text>
<text x="139.7" y="98.6">K1</text>
<text x="157.5" y="99.9">R82</text>
<text x="315" y="98.6">Q14</text>
<text x="95.2" y="103.7">D8</text>
<text x="294.6" y="102.4">R66</text>
<text x="358.1" y="103.7">C67</text>
<text x="378.5" y="103.7">U39</text>
<text x="321.3" y="108.8">D12</text>
<text x="356.9" y="111.3">R79</text>
<text x="38.1" y="116.4">GND</text>
<text x="307.3" y="116.4">GND</text>
<text x="315.1" y="117.6">VCC</text>
<text x="63.5" y="124">GND</text>
<text x="351.8" y="124">GND</text>
<text x="37.3" y="131.6">+5V</text>
<text x="48.2" y="127.8">GND</text>
<text x="293.4" y="138">R67</text>
<text x="321.3" y="134.2">Q15</text>
<text x="61" y="140.5">U9</text>
<text x="213.4" y="143">U41</text>
<text x="358.1" y="139.2">C68</text>
<text x="102.9" y="145.6">C5</text>
<text x="119.4" y="146.9">R5</text>
<text x="193" y="144.3">F10</text>
<text x="327.7" y="144.3">D13</text>
<text x="356.9" y="146.9">R80</text>
<text x="193" y="153.2">F5</text>
<text x="313.7" y="151.9">GND</text>
<text x="321.4" y="153.2">VCC</text>
<text x="351.8" y="159.6">GND</text>
<text x="102.9" y="165.9">C7</text>
<text x="119.4" y="167.2">R7</text>
<text x="323.8" y="167.2">Q16</text>
<text x="48.2" y="172.3">GND</text>
<text x="294.6" y="171">R68</text>
<text x="358.1" y="172.3">C69</text>
<text x="330.2" y="177.3">D14</text>
<text x="356.9" y="179.9">R81</text>
<text x="27.9" y="181.1">F11</text>
<text x="316.2" y="185">GND</text>
<text x="324" y="186.2">VCC</text>
<text x="19" y="192.6">GND</text>
<text x="134.7" y="197.7">VCC</text>
<text x="351.8" y="192.6">GND</text>
<text x="367.5" y="196.4">+5V</text>
<text x="61.1" y="209.1">VCC</text>
<text x="86.4" y="206.5">U37</text>
<text x="59.7" y="220.5">Q50</text>
<text x="169.4" y="216.7">+5V</text>
<text x="174" y="226.9">R1</text>
<text x="191.8" y="233.2">F1</text>
<text x="246.4" y="237">U40</text>
<text x="321.3" y="239.6">GND</text>
<text x="213.4" y="240.8">L9</text>
<text x="10.2" y="248.5">U43</text>
<text x="191.8" y="249.7">F2</text>
<text x="55.9" y="252.3">C107</text>
<text x="67.3" y="252.3">C106</text>
<text x="83.8" y="253.5">D17</text>
<text x="174" y="259.9">R2</text>
<text x="168.9" y="275.1">GND</text>
<text x="205.7" y="273.9">C8</text>
<text x="77.4" y="276.4">GND</text>
<text x="194.3" y="292.9">GND</text>
<text x="5.1" y="305.6">1</text>
</g>
<g font-size="2.3">
<text x="24.4" y="34.1">1</text>
<text x="26.8" y="32.8">1</text>
<text x="26.8" y="35.3">2</text>
<text x="24.4" y="36.6">2</text>
<text x="62.2" y="39.1">2</text>
<text x="73.7" y="39.1">3</text>
<text x="255.1" y="41.7">1</text>
<text x="271.9" y="41.7">20</text>
<text x="377" y="40.4">2</text>
<text x="377" y="37.9">3</text>
<text x="379.4" y="41.7">2</text>
<text x="379.4" y="39.1">3</text>
<text x="62.2" y="46.8">1</text>
<text x="73.7" y="46.8">4</text>
<text x="255.1" y="44.2">2</text>
<text x="255.1" y="46.8">3</text>
<text x="257.5" y="43">1OE#</text>
<text x="257.5" y="45.5">1A0</text>
<text x="264.9" y="45.5">2OE#</text>
<text x="266" y="43">VCC</text>
<text x="271.9" y="46.8">18</text>
<text x="271.9" y="44.2">19</text>
<text x="377" y="43">1</text>
<text x="379.4" y="44.2">1</text>
<text x="255.1" y="49.3">4</text>
<text x="255.1" y="51.8">5</text>
<text x="257.5" y="48">2Y0</text>
<text x="257.5" y="50.6">1A1</text>
<text x="257.5" y="53.1">2Y1</text>
<text x="266.7" y="53.1">1Y1</text>
<text x="266.7" y="50.6">2A0</text>
<text x="266.7" y="48">1Y0</text>
<text x="271.9" y="51.8">16</text>
<text x="271.9" y="49.3">17</text>
<text x="255.1" y="54.4">6</text>
<text x="255.1" y="56.9">7</text>
<text x="255.1" y="59.5">8</text>
<text x="257.5" y="55.7">1A2</text>
<text x="257.5" y="58.2">2Y2</text>
<text x="266.7" y="58.2">1Y2</text>
<text x="266.7" y="55.7">2A1</text>
<text x="271.9" y="59.5">13</text>
<text x="271.9" y="56.9">14</text>
<text x="271.9" y="54.4">15</text>
<text x="253.8" y="64.5">10</text>
<text x="255.1" y="62">9</text>
<text x="257.5" y="60.7">1A3</text>
<text x="257.5" y="63.3">2Y3</text>
<text x="257.5" y="65.8">GND</text>
<text x="266.7" y="65.8">2A3</text>
<text x="266.7" y="63.3">1Y3</text>
<text x="266.7" y="60.7">2A2</text>
<text x="271.9" y="64.5">11</text>
<text x="271.9" y="62">12</text>
<text x="175.1" y="88.7">2</text>
<text x="177.5" y="89.9">2</text>
<text x="119.9" y="95.7" transform="rotate(-90 119.9 95.7)">2</text>
<text x="130.1" y="95.7" transform="rotate(-90 130.1 95.7)">4</text>
<text x="132.6" y="95.7" transform="rotate(-90 132.6 95.7)">6</text>
<text x="135.2" y="95.7" transform="rotate(-90 135.2 95.7)">8</text>
<text x="175.1" y="91.2">1</text>
<text x="177.5" y="92.5">1</text>
<text x="47" y="97.5">1</text>
<text x="63.5" y="97.5">4</text>
<text x="47" y="102.5">2</text>
<text x="63.5" y="102.5">3</text>
<text x="377" y="106.5">3</text>
<text x="379.4" y="107.7">3</text>
<text x="119.9" y="109.7" transform="rotate(-90 119.9 109.7)">1</text>
<text x="130.1" y="109.7" transform="rotate(-90 130.1 109.7)">3</text>
<text x="132.6" y="109.7" transform="rotate(-90 132.6 109.7)">5</text>
<text x="135.2" y="109.7" transform="rotate(-90 135.2 109.7)">7</text>
<text x="377" y="111.5">1</text>
<text x="377" y="109">2</text>
<text x="379.4" y="112.8">1</text>
<text x="379.4" y="110.3">2</text>
<text x="59.5" y="143.3">1</text>
<text x="81.4" y="143.3">16</text>
<text x="59.5" y="145.8">2</text>
<text x="59.5" y="148.4">3</text>
<text x="61.9" y="144.6">GND1</text>
<text x="61.9" y="147.1">VCC1</text>
<text x="61.9" y="149.6">EN</text>
<text x="71.2" y="144.6">SENSE1</text>
<text x="72.5" y="149.6">FGND1</text>
<text x="76.7" y="147.1">IN1</text>
<text x="81.4" y="148.4">14</text>
<text x="81.4" y="145.8">15</text>
<text x="211.9" y="148.4">2</text>
<text x="211.9" y="145.8">3</text>
<text x="214.3" y="149.6">2</text>
<text x="214.3" y="147.1">3</text>
<text x="59.5" y="150.9">4</text>
<text x="59.5" y="153.4">5</text>
<text x="59.5" y="156">6</text>
<text x="61.9" y="152.2">OUT1</text>
<text x="61.9" y="154.7">OUT2</text>
<text x="74.3" y="154.7">SUB2</text>
<text x="74.3" y="152.2">SUB1</text>
<text x="81.4" y="156">11</text>
<text x="81.4" y="153.4">12</text>
<text x="81.4" y="150.9">13</text>
<text x="211.9" y="150.9">1</text>
<text x="214.3" y="152.2">1</text>
<text x="59.5" y="158.5">7</text>
<text x="59.5" y="161.1">8</text>
<text x="61.9" y="157.3">NC</text>
<text x="61.9" y="159.8">NC</text>
<text x="71.2" y="157.3">SENSE2</text>
<text x="76.7" y="159.8">IN2</text>
<text x="81.4" y="161.1">9</text>
<text x="81.4" y="158.5">10</text>
<text x="61.9" y="162.3">GND1</text>
<text x="72.5" y="162.3">FGND2</text>
<text x="331.3" y="197.9">2</text>
<text x="343" y="197.9">1</text>
<text x="331.3" y="203">6</text>
<text x="331.3" y="200.4">4</text>
<text x="333.7" y="201.7">4</text>
<text x="333.7" y="199.2">2</text>
<text x="340.7" y="199.2">1</text>
<text x="340.7" y="201.7">3</text>
<text x="343" y="200.4">3</text>
<text x="343" y="203">5</text>
<text x="84.9" y="209.3">1</text>
<text x="132.2" y="209.3">8</text>
<text x="330" y="208.1">10</text>
<text x="331.3" y="205.5">8</text>
<text x="333.7" y="209.3">10</text>
<text x="333.7" y="206.8">8</text>
<text x="333.7" y="204.2">6</text>
<text x="340.7" y="204.2">5</text>
<text x="340.7" y="206.8">7</text>
<text x="340.7" y="209.3">9</text>
<text x="343" y="205.5">7</text>
<text x="343" y="208.1">9</text>
<text x="84.9" y="211.9">2</text>
<text x="84.9" y="214.4">3</text>
<text x="87.3" y="210.6">VCAPL</text>
<text x="87.3" y="213.1">Gate-Pull-Down</text>
<text x="87.3" y="215.7">NC</text>
<text x="120" y="215.7">Gate-Drive</text>
<text x="122.4" y="210.6">Cathode</text>
<text x="123.2" y="213.1">VCAPH</text>
<text x="132.2" y="214.4">6</text>
<text x="132.2" y="211.9">7</text>
<text x="330" y="215.7">16</text>
<text x="330" y="213.1">14</text>
<text x="330" y="210.6">12</text>
<text x="333.7" y="214.4">14</text>
<text x="333.7" y="211.9">12</text>
<text x="339.4" y="211.9">11</text>
<text x="339.4" y="214.4">13</text>
<text x="343" y="210.6">11</text>
<text x="343" y="213.1">13</text>
<text x="343" y="215.7">15</text>
<text x="84.9" y="216.9">4</text>
<text x="87.3" y="218.2">Anode</text>
<text x="127.8" y="218.2">NC</text>
<text x="132.2" y="216.9">5</text>
<text x="330" y="220.8">20</text>
<text x="330" y="218.2">18</text>
<text x="333.7" y="219.5">18</text>
<text x="333.7" y="216.9">16</text>
<text x="339.4" y="216.9">15</text>
<text x="339.4" y="219.5">17</text>
<text x="343" y="218.2">17</text>
<text x="343" y="220.8">19</text>
<text x="330" y="225.8">24</text>
<text x="330" y="223.3">22</text>
<text x="333.7" y="227.1">24</text>
<text x="333.7" y="224.6">22</text>
<text x="333.7" y="222">20</text>
<text x="339.4" y="222">19</text>
<text x="339.4" y="224.6">21</text>
<text x="339.4" y="227.1">23</text>
<text x="343" y="223.3">21</text>
<text x="343" y="225.8">23</text>
<text x="330" y="228.4">26</text>
<text x="333.7" y="229.6">26</text>
<text x="339.4" y="229.6">25</text>
<text x="343" y="228.4">25</text>
<text x="245" y="239.8">3</text>
<text x="210.8" y="242.3">4</text>
<text x="224.8" y="242.3">3</text>
<text x="245" y="244.9">1</text>
<text x="245" y="242.3">2</text>
<text x="247.3" y="243.6">2</text>
<text x="247.3" y="241.1">3</text>
<text x="15.4" y="251.2">1</text>
<text x="210.8" y="247.4">1</text>
<text x="224.8" y="247.4">2</text>
<text x="247.3" y="246.2">1</text>
<text x="13" y="252.5">1</text>
<text x="13" y="255">2</text>
<text x="15.4" y="253.8">2</text>
</g>
<g font-size="1.6" fill="#000080">
<text x="161.3" y="37.8">C2</text>
<text x="175.3" y="38">C3</text>
<text x="34.3" y="96.2">R4</text>
<text x="71.1" y="101.3">R3</text>
<text x="77.5" y="114">Q2</text>
<text x="102.9" y="135.6">R6</text>
<text x="48.3" y="140.7">C6</text>
<text x="133.3" y="143.2">D9</text>
<text x="102.9" y="155.9">R8</text>
<text x="133.3" y="163.5">D15</text>
<text x="332.7" y="195.3">H1</text>
<text x="144.8" y="209.2">C109</text>
<text x="186.7" y="227">D1</text>
<text x="175.3" y="243.5">C1</text>
<text x="186.7" y="243.5">D2</text>
<text x="30.5" y="246.1">U45</text>
<text x="44.4" y="253.7">C105</text>
<text x="186.7" y="260">D3</text>
<text x="194.3" y="272.7">R9</text>
</g>
</svg>
